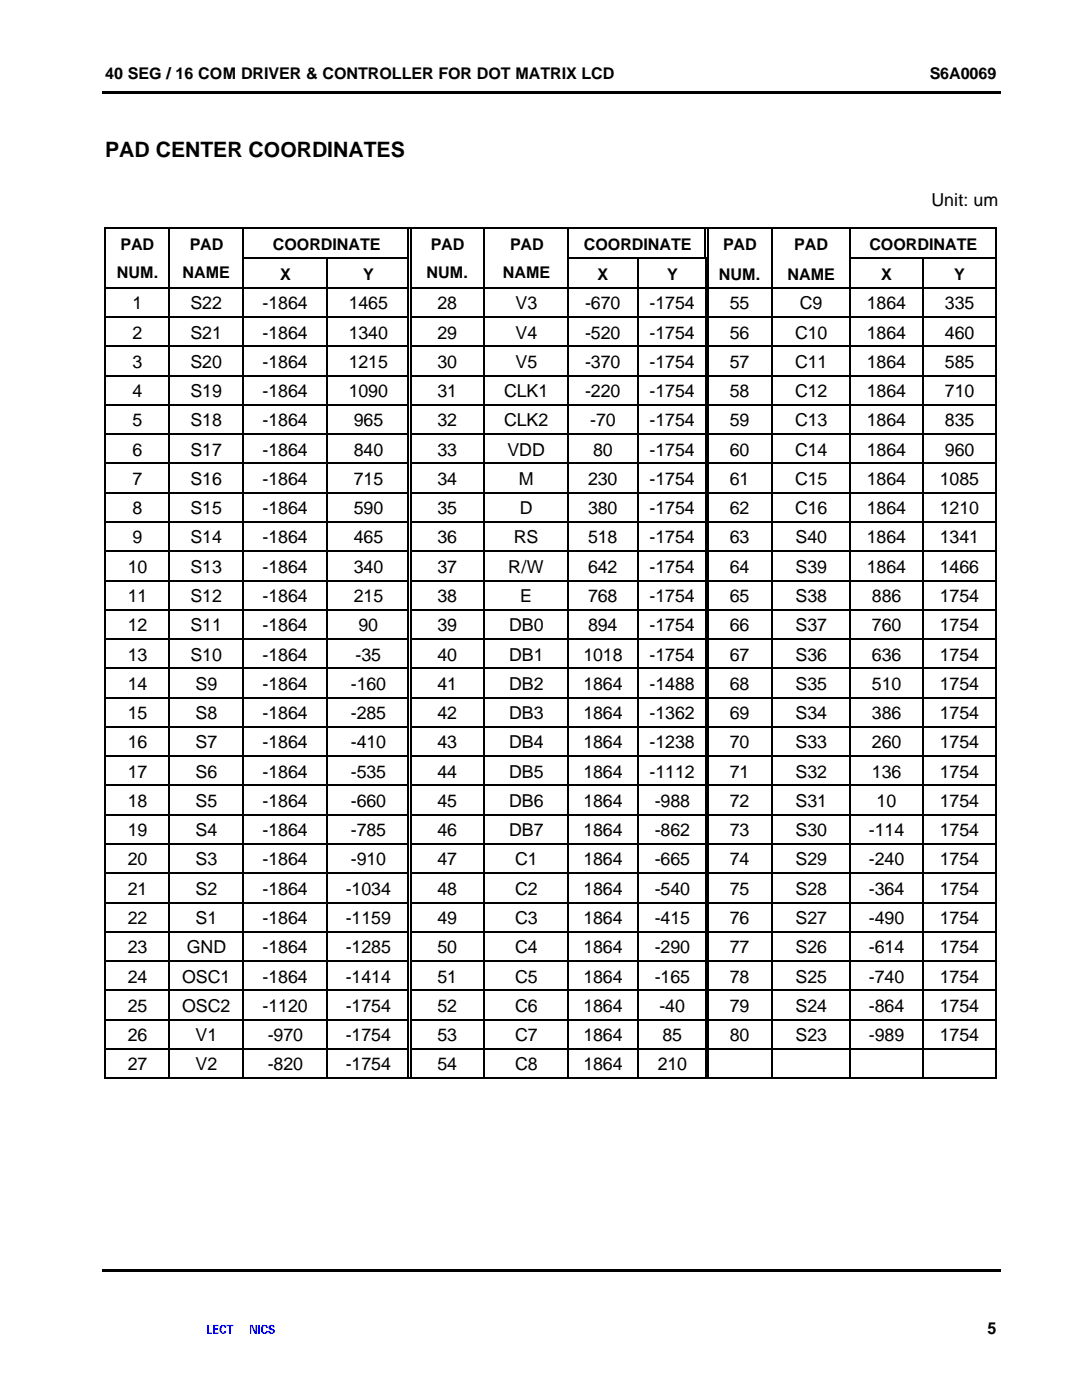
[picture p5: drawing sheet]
<svg xmlns="http://www.w3.org/2000/svg" width="216mm" height="279mm" viewBox="0 0 216 279" stroke-linecap="round" stroke-linejoin="round" font-family="sans-serif">
<path d="M20.5 18.3h179.2v.5h-179.2z" fill="#000"/>
<g fill="#00f">
<path d="M41.3 264.4h.4v1.5h.6v.3h-1z" fill-rule="evenodd"/>
<path d="M42.5 264.4h1.1v.3h-.8v.4h.7v.3h-.7v.5h.8v.3h-1.1z" fill-rule="evenodd"/>
<path d="M43.9 264.8l.3-.4 .8 .1 .1 .2v.3h-.3l-.2-.3h-.2l-.2 .3v.6l.2 .3h.2l.2-.3h.3a.64 .64 0 0 1-.6 .6 .64 .64 0 0 1-.6-.5z" fill-rule="evenodd"/>
<path d="M45.2 264.4h1.4v.3h-.5v1.5h-.4v-1.5h-.5z" fill-rule="evenodd"/>
<path d="M49.9 264.4h.5l.6 1.4v-1.4h.3v1.8h-.5l-.6-1.5-.1 1.5h-.2z" fill-rule="evenodd"/>
<path d="M52.4 264.4h.6l.3 .2 .1 .4h-.3l-.1-.3h-.3l-.3 .6 .3 .6h.2l.2-.3h.3l-.1 .4a.87 .87 0 0 1-1.1-.1 .87 .87 0 0 1 0-1.2z" fill-rule="evenodd"/>
<path d="M53.6 264.7l.4-.3 .6 .1 .2 .4h-.3l-.1-.2h-.4v.3l.3 .1a.6 .6 0 0 1 .5 .4 .6 .6 0 0 1-.2 .6l-.7 .1-.3-.2-.1-.4h.4l.1 .3h.4l.1-.1-.1-.3-.8-.3z" fill-rule="evenodd"/>
</g>
<path d="M51.6 264.4h.3v1.8h-.3z" fill="#00f"/>
<g fill="#000">
<path d="M20.8 45.5h.3v.2h-.3zM20.8 51.4h.3v.2h-.3zM20.8 57.3h.3v.3h-.3zM33.6 45.5h.3v.2h-.3zM33.6 51.4h.3v.2h-.3zM33.6 57.3h.3v.3h-.3zM48.4 45.5h.3v.2h-.3zM48.4 51.4h.3v.2h-.3zM48.4 57.3h.3v.3h-.3zM65 51.4h.3v.2h-.3zM65 57.3h.3v.3h-.3zM81.4 45.5h.2v.2h-.2z"/>
<path d="M81.4 51.4h.2v.2h-.2zM81.4 57.3h.2v.3h-.2zM81.9 51.4h.2v.2h-.2zM81.9 57.3h.2v.3h-.2zM96.5 45.5h.3v.2h-.3zM96.5 51.4h.3v.2h-.3zM96.5 57.3h.3v.3h-.3zM113.3 45.5h.2v.2h-.2zM113.3 51.4h.2v.2h-.2zM113.3 57.3h.2v.3h-.2zM127.1 51.4h.2v.2h-.2zM127.1 57.3h.2v.3h-.2z"/>
<path d="M140.6 45.5h.3v.2h-.3zM140.6 51.4h.3v.2h-.3zM140.7 57.3h.3v.3h-.3zM140.9 51.4h.5v.2h-.5zM141.2 57.3h.3v.3h-.3zM153.9 45.5h.3v.2h-.3zM154 51.4h.3v.2h-.3zM154 57.3h.3v.3h-.3zM169.4 45.5h.3v.2h-.3zM169.4 51.4h.3v.2h-.3zM169.5 57.3h.3v.3h-.3zM169.7 51.4h.2v.2h-.2z"/>
<path d="M184.1 51.4h.2v.2h-.2zM184.1 57.3h.2v.3h-.2zM198.6 45.5h.3v.2h-.3zM198.6 51.4h.3v.2h-.3zM198.6 57.3h.3v.3h-.3zM20.8 63.2h.3v.2h-.3zM20.8 69h.3v.3h-.3zM20.8 74.8h.3v.3h-.3zM33.6 63.2h.3v.2h-.3zM33.6 69h.3v.3h-.3zM33.6 74.8h.3v.3h-.3zM48.4 63.2h.3v.2h-.3z"/>
<path d="M48.4 69h.3v.3h-.3zM48.4 74.8h.3v.3h-.3zM65 63.2h.3v.2h-.3zM65 69h.3v.3h-.3zM65 74.8h.3v.3h-.3zM81.4 63.2h.2v.2h-.2zM81.4 69h.2v.3h-.2zM81.4 74.8h.2v.3h-.2zM81.9 63.2h.2v.2h-.2zM81.9 69h.2v.3h-.2zM81.9 74.8h.2v.3h-.2zM96.5 63.2h.3v.2h-.3z"/>
<path d="M96.5 69h.3v.3h-.3zM96.5 74.8h.3v.3h-.3zM113.3 63.2h.2v.2h-.2zM113.3 69h.2v.3h-.2zM113.3 74.8h.2v.3h-.2zM127.1 63.2h.2v.2h-.2zM127.1 69h.2v.3h-.2zM127.1 74.8h.2v.3h-.2zM140.7 63.2h.3v.2h-.3zM140.7 69h.3v.3h-.3zM140.7 74.8h.3v.3h-.3zM141.2 63.2h.3v.2h-.3z"/>
<path d="M141.2 69h.3v.3h-.3zM141.2 74.8h.3v.3h-.3zM154 63.2h.3v.2h-.3zM154 69h.3v.3h-.3zM154 74.8h.3v.3h-.3zM169.5 63.2h.3v.2h-.3zM169.5 69h.3v.3h-.3zM169.5 74.8h.3v.3h-.3zM184.1 63.2h.2v.2h-.2zM184.1 69h.2v.3h-.2zM184.1 74.8h.2v.3h-.2zM198.6 63.2h.3v.2h-.3z"/>
<path d="M198.6 69h.3v.3h-.3zM198.6 74.8h.3v.3h-.3zM20.8 80.7h.3v.2h-.3zM20.8 86.5h.3v.3h-.3zM20.8 92.4h.3v.2h-.3zM20.8 98.2h.3v.3h-.3zM33.6 80.7h.3v.2h-.3zM33.6 86.5h.3v.3h-.3zM33.6 92.4h.3v.2h-.3zM33.6 98.2h.3v.3h-.3zM48.4 80.7h.3v.2h-.3zM48.4 86.5h.3v.3h-.3z"/>
<path d="M48.4 92.4h.3v.2h-.3zM48.4 98.2h.3v.3h-.3zM65 80.7h.3v.2h-.3zM65 86.5h.3v.3h-.3zM65 92.4h.3v.2h-.3zM65 98.2h.3v.3h-.3zM81.4 80.7h.2v.2h-.2zM81.4 86.5h.2v.3h-.2zM81.4 92.4h.2v.2h-.2zM81.4 98.2h.2v.3h-.2zM81.9 80.7h.2v.2h-.2zM81.9 86.5h.2v.3h-.2z"/>
<path d="M81.9 92.4h.2v.2h-.2zM81.9 98.2h.2v.3h-.2zM96.5 80.7h.3v.2h-.3zM96.5 86.5h.3v.3h-.3zM96.5 92.4h.3v.2h-.3zM96.5 98.2h.3v.3h-.3zM113.3 80.7h.2v.2h-.2zM113.3 86.5h.2v.3h-.2zM113.3 92.4h.2v.2h-.2zM113.3 98.2h.2v.3h-.2zM127.1 80.7h.2v.2h-.2zM127.1 86.5h.2v.3h-.2z"/>
<path d="M127.1 92.4h.2v.2h-.2zM127.1 98.2h.2v.3h-.2zM140.7 80.7h.3v.2h-.3zM140.7 86.5h.3v.3h-.3zM140.7 92.4h.3v.2h-.3zM140.7 98.2h.3v.3h-.3zM141.2 80.7h.3v.2h-.3zM141.2 86.5h.3v.3h-.3zM141.2 92.4h.3v.2h-.3zM141.2 98.2h.3v.3h-.3zM154 80.7h.3v.2h-.3zM154 86.5h.3v.3h-.3z"/>
<path d="M154 92.4h.3v.2h-.3zM154 98.2h.3v.3h-.3zM169.5 80.7h.3v.2h-.3zM169.5 86.5h.3v.3h-.3zM169.5 92.4h.3v.2h-.3zM169.5 98.2h.3v.3h-.3zM184.1 80.7h.2v.2h-.2zM184.1 86.5h.2v.3h-.2zM184.1 92.4h.2v.2h-.2zM184.1 98.2h.2v.3h-.2zM198.6 80.7h.3v.2h-.3zM198.6 86.5h.3v.3h-.3z"/>
<path d="M198.6 92.4h.3v.2h-.3zM198.6 98.2h.3v.3h-.3zM20.8 104.1h.3v.2h-.3zM20.8 109.9h.3v.3h-.3zM20.8 115.7h.3v.3h-.3zM33.6 104.1h.3v.2h-.3zM33.6 109.9h.3v.3h-.3zM33.6 115.7h.3v.3h-.3zM48.4 104.1h.3v.2h-.3zM48.4 109.9h.3v.3h-.3zM48.4 115.7h.3v.3h-.3zM65 104.1h.3v.2h-.3z"/>
<path d="M65 109.9h.3v.3h-.3zM65 115.7h.3v.3h-.3zM81.4 104.1h.2v.2h-.2zM81.4 109.9h.2v.3h-.2zM81.4 115.7h.2v.3h-.2zM81.9 104.1h.2v.2h-.2zM81.9 109.9h.2v.3h-.2zM81.9 115.7h.2v.3h-.2zM96.5 104.1h.3v.2h-.3zM96.5 109.9h.3v.3h-.3zM96.5 115.7h.3v.3h-.3zM113.3 104.1h.2v.2h-.2z"/>
<path d="M113.3 109.9h.2v.3h-.2zM113.3 115.7h.2v.3h-.2zM127.1 104.1h.2v.2h-.2zM127.1 109.9h.2v.3h-.2zM127.1 115.7h.2v.3h-.2zM140.7 104.1h.3v.2h-.3zM140.7 109.9h.3v.3h-.3zM140.7 115.7h.3v.3h-.3zM141.2 104.1h.3v.2h-.3zM141.2 109.9h.3v.3h-.3zM141.2 115.7h.3v.3h-.3zM154 104.1h.3v.2h-.3z"/>
<path d="M154 109.9h.3v.3h-.3zM154 115.7h.3v.3h-.3zM169.5 104.1h.3v.2h-.3zM169.5 109.9h.3v.3h-.3zM169.5 115.7h.3v.3h-.3zM184.1 104.1h.2v.2h-.2zM184.1 109.9h.2v.3h-.2zM184.1 115.7h.2v.3h-.2zM198.6 104.1h.3v.2h-.3zM198.6 109.9h.3v.3h-.3zM198.6 115.7h.3v.3h-.3zM20.8 121.6h.3v.2h-.3z"/>
<path d="M20.8 127.4h.3v.3h-.3zM20.8 133.3h.3v.2h-.3zM20.8 139.1h.3v.3h-.3zM33.6 121.6h.3v.2h-.3zM33.6 127.4h.3v.3h-.3zM33.6 133.3h.3v.2h-.3zM33.6 139.1h.3v.3h-.3zM48.4 121.6h.3v.2h-.3zM48.4 127.4h.3v.3h-.3zM48.4 133.3h.3v.2h-.3zM48.4 139.1h.3v.3h-.3zM65 121.6h.3v.2h-.3z"/>
<path d="M65 127.4h.3v.3h-.3zM65 133.3h.3v.2h-.3zM65 139.1h.3v.3h-.3zM81.4 121.6h.2v.2h-.2zM81.4 127.4h.2v.3h-.2zM81.4 133.3h.2v.2h-.2zM81.4 139.1h.2v.3h-.2zM81.9 121.6h.2v.2h-.2zM81.9 127.4h.2v.3h-.2zM81.9 133.3h.2v.2h-.2zM81.9 139.1h.2v.3h-.2zM96.5 121.6h.3v.2h-.3z"/>
<path d="M96.5 127.4h.3v.3h-.3zM96.5 133.3h.3v.2h-.3zM96.5 139.1h.3v.3h-.3zM113.3 121.6h.2v.2h-.2zM113.3 127.4h.2v.3h-.2zM113.3 133.3h.2v.2h-.2zM113.3 139.1h.2v.3h-.2zM127.1 121.6h.2v.2h-.2zM127.1 127.4h.2v.3h-.2zM127.1 133.3h.2v.2h-.2zM127.1 139.1h.2v.3h-.2zM140.7 121.6h.3v.2h-.3z"/>
<path d="M140.7 127.4h.3v.3h-.3zM140.7 133.3h.3v.2h-.3zM140.7 139.1h.3v.3h-.3zM141.2 121.6h.3v.2h-.3zM141.2 127.4h.3v.3h-.3zM141.2 133.3h.3v.2h-.3zM141.2 139.1h.3v.3h-.3zM154 121.6h.3v.2h-.3zM154 127.4h.3v.3h-.3zM154 133.3h.3v.2h-.3zM154 139.1h.3v.3h-.3zM169.5 121.6h.3v.2h-.3z"/>
<path d="M169.5 127.4h.3v.3h-.3zM169.5 133.3h.3v.2h-.3zM169.5 139.1h.3v.3h-.3zM184.1 121.6h.2v.2h-.2zM184.1 127.4h.2v.3h-.2zM184.1 133.3h.2v.2h-.2zM184.1 139.1h.2v.3h-.2zM198.6 121.6h.3v.2h-.3zM198.6 127.4h.3v.3h-.3zM198.6 133.3h.3v.2h-.3zM198.6 139.1h.3v.3h-.3zM20.8 144.9h.3v.3h-.3z"/>
<path d="M20.8 150.8h.3v.2h-.3zM20.8 156.6h.3v.3h-.3zM33.6 144.9h.3v.3h-.3zM33.6 150.8h.3v.2h-.3zM33.6 156.6h.3v.3h-.3zM48.4 144.9h.3v.3h-.3zM48.4 150.8h.3v.2h-.3zM48.4 156.6h.3v.3h-.3zM65 144.9h.3v.3h-.3zM65 150.8h.3v.2h-.3zM65 156.6h.3v.3h-.3zM81.4 144.9h.2v.3h-.2z"/>
<path d="M81.4 150.8h.2v.2h-.2zM81.4 156.6h.2v.3h-.2zM81.9 144.9h.2v.3h-.2zM81.9 150.8h.2v.2h-.2zM81.9 156.6h.2v.3h-.2zM96.5 144.9h.3v.3h-.3zM96.5 150.8h.3v.2h-.3zM96.5 156.6h.3v.3h-.3zM113.3 144.9h.2v.3h-.2zM113.3 150.8h.2v.2h-.2zM113.3 156.6h.2v.3h-.2zM127.1 144.9h.2v.3h-.2z"/>
<path d="M127.1 150.8h.2v.2h-.2zM127.1 156.6h.2v.3h-.2zM140.7 144.9h.3v.3h-.3zM140.7 150.8h.3v.2h-.3zM140.7 156.6h.3v.3h-.3zM141.2 144.9h.3v.3h-.3zM141.2 150.8h.3v.2h-.3zM141.2 156.6h.3v.3h-.3zM154 144.9h.3v.3h-.3zM154 150.8h.3v.2h-.3zM154 156.6h.3v.3h-.3zM169.5 144.9h.3v.3h-.3z"/>
<path d="M169.5 150.8h.3v.2h-.3zM169.5 156.6h.3v.3h-.3zM184.1 144.9h.2v.3h-.2zM184.1 150.8h.2v.2h-.2zM184.1 156.6h.2v.3h-.2zM198.6 144.9h.3v.3h-.3zM198.6 150.8h.3v.2h-.3zM198.6 156.6h.3v.3h-.3zM20.8 162.5h.3v.2h-.3zM20.8 168.3h.3v.3h-.3zM20.8 174.2h.3v.2h-.3zM33.6 162.5h.3v.2h-.3z"/>
<path d="M33.6 168.3h.3v.3h-.3zM33.6 174.2h.3v.2h-.3zM48.4 162.5h.3v.2h-.3zM48.4 168.3h.3v.3h-.3zM48.4 174.2h.3v.2h-.3zM65 162.5h.3v.2h-.3zM65 168.3h.3v.3h-.3zM65 174.2h.3v.2h-.3zM81.4 162.5h.2v.2h-.2zM81.4 168.3h.2v.3h-.2zM81.4 174.2h.2v.2h-.2zM81.9 162.5h.2v.2h-.2z"/>
<path d="M81.9 168.3h.2v.3h-.2zM81.9 174.2h.2v.2h-.2zM96.5 162.5h.3v.2h-.3zM96.5 168.3h.3v.3h-.3zM96.5 174.2h.3v.2h-.3zM113.3 162.5h.2v.2h-.2zM113.3 168.3h.2v.3h-.2zM113.3 174.2h.2v.2h-.2zM127.1 162.5h.2v.2h-.2zM127.1 168.3h.2v.3h-.2zM127.1 174.2h.2v.2h-.2zM140.7 162.5h.3v.2h-.3z"/>
<path d="M140.7 168.3h.3v.3h-.3zM140.7 174.2h.3v.2h-.3zM141.2 162.5h.3v.2h-.3zM141.2 168.3h.3v.3h-.3zM141.2 174.2h.3v.2h-.3zM154 162.5h.3v.2h-.3zM154 168.3h.3v.3h-.3zM154 174.2h.3v.2h-.3zM169.5 162.5h.3v.2h-.3zM169.5 168.3h.3v.3h-.3zM169.5 174.2h.3v.2h-.3zM184.1 162.5h.2v.2h-.2z"/>
<path d="M184.1 168.3h.2v.3h-.2zM184.1 174.2h.2v.2h-.2zM198.6 162.5h.3v.2h-.3zM198.6 168.3h.3v.3h-.3zM198.6 174.2h.3v.2h-.3zM20.8 180h.3v.3h-.3zM20.8 185.8h.3v.3h-.3zM20.8 191.7h.3v.2h-.3zM20.8 197.5h.3v.3h-.3zM33.6 180h.3v.3h-.3zM33.6 185.8h.3v.3h-.3zM33.6 191.7h.3v.2h-.3z"/>
<path d="M33.6 197.5h.3v.3h-.3zM48.4 180h.3v.3h-.3zM48.4 185.8h.3v.3h-.3zM48.4 191.7h.3v.2h-.3zM48.4 197.5h.3v.3h-.3zM65 180h.3v.3h-.3zM65 185.8h.3v.3h-.3zM65 191.7h.3v.2h-.3zM65 197.5h.3v.3h-.3zM81.4 180h.2v.3h-.2zM81.4 185.8h.2v.3h-.2zM81.4 191.7h.2v.2h-.2z"/>
<path d="M81.4 197.5h.2v.3h-.2zM81.9 180h.2v.3h-.2zM81.9 185.8h.2v.3h-.2zM81.9 191.7h.2v.2h-.2zM81.9 197.5h.2v.3h-.2zM96.5 180h.3v.3h-.3zM96.5 185.8h.3v.3h-.3zM96.5 191.7h.3v.2h-.3zM96.5 197.5h.3v.3h-.3zM113.3 180h.2v.3h-.2zM113.3 185.8h.2v.3h-.2zM113.3 191.7h.2v.2h-.2z"/>
<path d="M113.3 197.5h.2v.3h-.2zM127.1 180h.2v.3h-.2zM127.1 185.8h.2v.3h-.2zM127.1 191.7h.2v.2h-.2zM127.1 197.5h.2v.3h-.2zM140.7 180h.3v.3h-.3zM140.7 185.8h.3v.3h-.3zM140.7 191.7h.3v.2h-.3zM140.7 197.5h.3v.3h-.3zM141.2 180h.3v.3h-.3zM141.2 185.8h.3v.3h-.3zM141.2 191.7h.3v.2h-.3z"/>
<path d="M141.2 197.5h.3v.3h-.3zM154 180h.3v.3h-.3zM154 185.8h.3v.3h-.3zM154 191.7h.3v.2h-.3zM154 197.5h.3v.3h-.3zM169.5 180h.3v.3h-.3zM169.5 185.8h.3v.3h-.3zM169.5 191.7h.3v.2h-.3zM169.5 197.5h.3v.3h-.3zM184.1 180h.2v.3h-.2zM184.1 185.8h.2v.3h-.2zM184.1 191.7h.2v.2h-.2z"/>
<path d="M184.1 197.5h.2v.3h-.2zM198.6 180h.3v.3h-.3zM198.6 185.8h.3v.3h-.3zM198.6 191.7h.3v.2h-.3zM198.6 197.5h.3v.3h-.3zM20.8 203.4h.3v.2h-.3zM20.8 209.2h.3v.3h-.3zM20.8 215.1h.3v.2h-.3zM33.6 203.4h.3v.2h-.3zM33.6 209.2h.3v.3h-.3zM33.6 215.1h.3v.2h-.3zM48.4 203.4h.3v.2h-.3z"/>
<path d="M48.4 209.2h.3v.3h-.3zM48.4 215.1h.3v.2h-.3zM65 203.4h.3v.2h-.3zM65 209.2h.3v.3h-.3zM65 215.1h.3v.2h-.3zM81.4 203.4h.2v.2h-.2zM81.4 209.2h.2v.3h-.2zM81.4 215.1h.2v.2h-.2zM81.9 203.4h.2v.2h-.2zM81.9 209.2h.2v.3h-.2zM96.5 203.4h.3v.2h-.3zM96.5 209.2h.3v.3h-.3z"/>
<path d="M96.5 215.1h.3v.2h-.3zM113.3 203.4h.2v.2h-.2zM113.3 209.2h.2v.3h-.2zM113.3 215.1h.2v.2h-.2zM127.1 203.4h.2v.2h-.2zM127.1 209.2h.2v.3h-.2zM127.1 215.1h.2v.2h-.2zM140.7 203.4h.3v.2h-.3zM140.7 209.2h.3v.3h-.3zM140.7 215.1h.3v.2h-.3zM141.2 203.4h.3v.2h-.3zM141.2 209.2h.3v.3h-.3z"/>
<path d="M154 203.4h.3v.2h-.3zM154 209.2h.3v.3h-.3zM154 215.1h.3v.2h-.3zM169.5 203.4h.3v.2h-.3zM169.5 209.2h.3v.3h-.3zM169.5 215.1h.3v.2h-.3zM184.1 203.4h.2v.2h-.2zM184.1 209.2h.2v.3h-.2zM184.1 215.1h.2v.2h-.2zM198.6 203.4h.3v.2h-.3zM198.6 209.2h.3v.3h-.3zM198.6 215.1h.3v.2h-.3z"/>
<path d="M20.5 253.3h179.2v.5h-179.2z"/>
</g>
<g fill="none" stroke="#000" stroke-width=".25">
<path d="M21 45.7v5.7M21 51.6v5.7M21 57.6v5.6M21.1 45.6h12.5M21.1 57.4h12.5M33.7 45.7v5.7M33.7 51.6v5.7M33.7 57.6v5.6M33.9 45.6h14.5M33.9 57.4h14.5M48.6 45.7v5.7M48.6 51.6v5.7"/>
<path d="M48.6 57.6v5.6M48.7 45.6h32.7M48.7 51.5h16.3M48.7 57.4h16.3M65.2 51.6v5.7M65.2 57.6v5.6M65.3 51.5h16.1M65.3 57.4h16.1M81.5 45.7v5.7M81.5 51.6v5.7M81.5 57.6v5.6M81.6 45.6h14.9"/>
<path d="M82 45.7v5.7M82 51.6v5.7M82 57.6v5.6M82.1 57.4h14.4M96.6 45.7v5.7M96.6 51.6v5.7M96.6 57.6v5.6M96.8 45.6h16.5M96.8 57.4h16.5M113.4 45.7v5.7M113.4 51.6v5.7M113.4 57.6v5.6"/>
<path d="M113.5 45.6h27.1M113.5 51.5h13.6M113.5 57.4h13.6M127.2 51.6v5.7M127.2 57.6v5.6M127.3 51.5h13.3M127.3 57.4h13.4M140.8 45.7v5.7M140.8 51.6v5.7M140.8 57.6v5.6M140.9 45.6h13M141.3 45.7v5.7"/>
<path d="M141.4 51.6v5.7M141.4 57.6v5.6M141.5 57.4h12.5M154.1 45.7v5.7M154.1 51.6v5.7M154.1 57.6v5.6M154.2 45.6h15.2M154.3 57.4h15.2M169.5 45.7v5.7M169.6 51.6v5.7M169.6 57.6v5.6M169.7 45.6h28.9"/>
<path d="M169.8 57.4h14.3M169.9 51.5h14.2M184.2 51.6v5.7M184.2 57.6v5.6M184.3 51.5h14.3M184.3 57.4h14.3M198.8 45.7v5.7M198.8 51.6v5.7M198.8 57.6v5.6M21 63.4v5.6M21 69.3v5.5M21 75.1v5.6"/>
<path d="M21.1 63.3h12.5M21.1 69.1h12.5M21.1 75h12.5M33.7 63.4v5.6M33.7 69.3v5.5M33.7 75.1v5.6M33.9 63.3h14.5M33.9 69.1h14.5M33.9 75h14.5M48.6 63.4v5.6M48.6 69.3v5.5M48.6 75.1v5.6"/>
<path d="M48.7 63.3h16.3M48.7 69.1h16.3M48.7 75h16.3M65.2 63.4v5.6M65.2 69.3v5.5M65.2 75.1v5.6M65.3 63.3h16.1M65.3 69.1h16.1M65.3 75h16.1M81.5 63.4v5.6M81.5 69.3v5.5M81.5 75.1v5.6"/>
<path d="M82 63.4v5.6M82 69.3v5.5M82 75.1v5.6M82.1 63.3h14.4M82.1 69.1h14.4M82.1 75h14.4M96.6 63.4v5.6M96.6 69.3v5.5M96.6 75.1v5.6M96.8 63.3h16.5M96.8 69.1h16.5M96.8 75h16.5"/>
<path d="M113.4 63.4v5.6M113.4 69.3v5.5M113.4 75.1v5.6M113.5 63.3h13.6M113.5 69.1h13.6M113.5 75h13.6M127.2 63.4v5.6M127.2 69.3v5.5M127.2 75.1v5.6M127.3 63.3h13.4M127.3 69.1h13.4M127.3 75h13.4"/>
<path d="M140.8 63.4v5.6M140.8 69.3v5.5M140.8 75.1v5.6M141.4 63.4v5.6M141.4 69.3v5.5M141.4 75.1v5.6M141.5 63.3h12.5M141.5 69.1h12.5M141.5 75h12.5M154.1 63.4v5.6M154.1 69.3v5.5M154.1 75.1v5.6"/>
<path d="M154.3 63.3h15.2M154.3 69.1h15.2M154.3 75h15.2M169.6 63.4v5.6M169.6 69.3v5.5M169.6 75.1v5.6M169.8 63.3h14.3M169.8 69.1h14.3M169.8 75h14.3M184.2 63.4v5.6M184.2 69.3v5.5M184.2 75.1v5.6"/>
<path d="M184.3 63.3h14.3M184.3 69.1h14.3M184.3 75h14.3M198.8 63.4v5.6M198.8 69.3v5.5M198.8 75.1v5.6M21 80.9v5.6M21 86.8v5.6M21 92.6v5.6M21 98.5v5.6M21.1 80.8h12.5M21.1 86.7h12.5"/>
<path d="M21.1 92.5h12.5M21.1 98.3h12.5M33.7 80.9v5.6M33.7 86.8v5.6M33.7 92.6v5.6M33.7 98.5v5.6M33.9 80.8h14.5M33.9 86.7h14.5M33.9 92.5h14.5M33.9 98.3h14.5M48.6 80.9v5.6M48.6 86.8v5.6"/>
<path d="M48.6 92.6v5.6M48.6 98.5v5.6M48.7 80.8h16.3M48.7 86.7h16.3M48.7 92.5h16.3M48.7 98.3h16.3M65.2 80.9v5.6M65.2 86.8v5.6M65.2 92.6v5.6M65.2 98.5v5.6M65.3 80.8h16.1M65.3 86.7h16.1"/>
<path d="M65.3 92.5h16.1M65.3 98.3h16.1M81.5 80.9v5.6M81.5 86.8v5.6M81.5 92.6v5.6M81.5 98.5v5.6M82 80.9v5.6M82 86.8v5.6M82 92.6v5.6M82 98.5v5.6M82.1 80.8h14.4M82.1 86.7h14.4"/>
<path d="M82.1 92.5h14.4M82.1 98.3h14.4M96.6 80.9v5.6M96.6 86.8v5.6M96.6 92.6v5.6M96.6 98.5v5.6M96.8 80.8h16.5M96.8 86.7h16.5M96.8 92.5h16.5M96.8 98.3h16.5M113.4 80.9v5.6M113.4 86.8v5.6"/>
<path d="M113.4 92.6v5.6M113.4 98.5v5.6M113.5 80.8h13.6M113.5 86.7h13.6M113.5 92.5h13.6M113.5 98.3h13.6M127.2 80.9v5.6M127.2 86.8v5.6M127.2 92.6v5.6M127.2 98.5v5.6M127.3 80.8h13.4M127.3 86.7h13.4"/>
<path d="M127.3 92.5h13.4M127.3 98.3h13.4M140.8 80.9v5.6M140.8 86.8v5.6M140.8 92.6v5.6M140.8 98.5v5.6M141.4 80.9v5.6M141.4 86.8v5.6M141.4 92.6v5.6M141.4 98.5v5.6M141.5 80.8h12.5M141.5 86.7h12.5"/>
<path d="M141.5 92.5h12.5M141.5 98.3h12.5M154.1 80.9v5.6M154.1 86.8v5.6M154.1 92.6v5.6M154.1 98.5v5.6M154.3 80.8h15.2M154.3 86.7h15.2M154.3 92.5h15.2M154.3 98.3h15.2M169.6 80.9v5.6M169.6 86.8v5.6"/>
<path d="M169.6 92.6v5.6M169.6 98.5v5.6M169.8 80.8h14.3M169.8 86.7h14.3M169.8 92.5h14.3M169.8 98.3h14.3M184.2 80.9v5.6M184.2 86.8v5.6M184.2 92.6v5.6M184.2 98.5v5.6M184.3 80.8h14.3M184.3 86.7h14.3"/>
<path d="M184.3 92.5h14.3M184.3 98.3h14.3M198.8 80.9v5.6M198.8 86.8v5.6M198.8 92.6v5.6M198.8 98.5v5.6M21 104.3v5.6M21 110.2v5.5M21 116v5.6M21.1 104.2h12.5M21.1 110h12.5M21.1 115.9h12.5"/>
<path d="M33.7 104.3v5.6M33.7 110.2v5.5M33.7 116v5.6M33.9 104.2h14.5M33.9 110h14.5M33.9 115.9h14.5M48.6 104.3v5.6M48.6 110.2v5.5M48.6 116v5.6M48.7 104.2h16.3M48.7 110h16.3M48.7 115.9h16.3"/>
<path d="M65.2 104.3v5.6M65.2 110.2v5.5M65.2 116v5.6M65.3 104.2h16.1M65.3 110h16.1M65.3 115.9h16.1M81.5 104.3v5.6M81.5 110.2v5.5M81.5 116v5.6M82 104.3v5.6M82 110.2v5.5M82 116v5.6"/>
<path d="M82.1 104.2h14.4M82.1 110h14.4M82.1 115.9h14.4M96.6 104.3v5.6M96.6 110.2v5.5M96.6 116v5.6M96.8 104.2h16.5M96.8 110h16.5M96.8 115.9h16.5M113.4 104.3v5.6M113.4 110.2v5.5M113.4 116v5.6"/>
<path d="M113.5 104.2h13.6M113.5 110h13.6M113.5 115.9h13.6M127.2 104.3v5.6M127.2 110.2v5.5M127.2 116v5.6M127.3 104.2h13.4M127.3 110h13.4M127.3 115.9h13.4M140.8 104.3v5.6M140.8 110.2v5.5M140.8 116v5.6"/>
<path d="M141.4 104.3v5.6M141.4 110.2v5.5M141.4 116v5.6M141.5 104.2h12.5M141.5 110h12.5M141.5 115.9h12.5M154.1 104.3v5.6M154.1 110.2v5.5M154.1 116v5.6M154.3 104.2h15.2M154.3 110h15.2M154.3 115.9h15.2"/>
<path d="M169.6 104.3v5.6M169.6 110.2v5.5M169.6 116v5.6M169.8 104.2h14.3M169.8 110h14.3M169.8 115.9h14.3M184.2 104.3v5.6M184.2 110.2v5.5M184.2 116v5.6M184.3 104.2h14.3M184.3 110h14.3M184.3 115.9h14.3"/>
<path d="M198.8 104.3v5.6M198.8 110.2v5.5M198.8 116v5.6M21 121.8v5.6M21 127.7v5.6M21 133.5v5.6M21 139.4v5.5M21.1 121.7h12.5M21.1 127.6h12.5M21.1 133.4h12.5M21.1 139.2h12.5M33.7 121.8v5.6"/>
<path d="M33.7 127.7v5.6M33.7 133.5v5.6M33.7 139.4v5.5M33.9 121.7h14.5M33.9 127.6h14.5M33.9 133.4h14.5M33.9 139.2h14.5M48.6 121.8v5.6M48.6 127.7v5.6M48.6 133.5v5.6M48.6 139.4v5.5M48.7 121.7h16.3"/>
<path d="M48.7 127.6h16.3M48.7 133.4h16.3M48.7 139.2h16.3M65.2 121.8v5.6M65.2 127.7v5.6M65.2 133.5v5.6M65.2 139.4v5.5M65.3 121.7h16.1M65.3 127.6h16.1M65.3 133.4h16.1M65.3 139.2h16.1M81.5 121.8v5.6"/>
<path d="M81.5 127.7v5.6M81.5 133.5v5.6M81.5 139.4v5.5M82 121.8v5.6M82 127.7v5.6M82 133.5v5.6M82 139.4v5.5M82.1 121.7h14.4M82.1 127.6h14.4M82.1 133.4h14.4M82.1 139.2h14.4M96.6 121.8v5.6"/>
<path d="M96.6 127.7v5.6M96.6 133.5v5.6M96.6 139.4v5.5M96.8 121.7h16.5M96.8 127.6h16.5M96.8 133.4h16.5M96.8 139.2h16.5M113.4 121.8v5.6M113.4 127.7v5.6M113.4 133.5v5.6M113.4 139.4v5.5M113.5 121.7h13.6"/>
<path d="M113.5 127.6h13.6M113.5 133.4h13.6M113.5 139.2h13.6M127.2 121.8v5.6M127.2 127.7v5.6M127.2 133.5v5.6M127.2 139.4v5.5M127.3 121.7h13.4M127.3 127.6h13.4M127.3 133.4h13.4M127.3 139.2h13.4M140.8 121.8v5.6"/>
<path d="M140.8 127.7v5.6M140.8 133.5v5.6M140.8 139.4v5.5M141.4 121.8v5.6M141.4 127.7v5.6M141.4 133.5v5.6M141.4 139.4v5.5M141.5 121.7h12.5M141.5 127.6h12.5M141.5 133.4h12.5M141.5 139.2h12.5M154.1 121.8v5.6"/>
<path d="M154.1 127.7v5.6M154.1 133.5v5.6M154.1 139.4v5.5M154.3 121.7h15.2M154.3 127.6h15.2M154.3 133.4h15.2M154.3 139.2h15.2M169.6 121.8v5.6M169.6 127.7v5.6M169.6 133.5v5.6M169.6 139.4v5.5M169.8 121.7h14.3"/>
<path d="M169.8 127.6h14.3M169.8 133.4h14.3M169.8 139.2h14.3M184.2 121.8v5.6M184.2 127.7v5.6M184.2 133.5v5.6M184.2 139.4v5.5M184.3 121.7h14.3M184.3 127.6h14.3M184.3 133.4h14.3M184.3 139.2h14.3M198.8 121.8v5.6"/>
<path d="M198.8 127.7v5.6M198.8 133.5v5.6M198.8 139.4v5.5M21 145.2v5.6M21 151v5.6M21 156.9v5.6M21.1 145.1h12.5M21.1 150.9h12.5M21.1 156.8h12.5M33.7 145.2v5.6M33.7 151v5.6M33.7 156.9v5.6"/>
<path d="M33.9 145.1h14.5M33.9 150.9h14.5M33.9 156.8h14.5M48.6 145.2v5.6M48.6 151v5.6M48.6 156.9v5.6M48.7 145.1h16.3M48.7 150.9h16.3M48.7 156.8h16.3M65.2 145.2v5.6M65.2 151v5.6M65.2 156.9v5.6"/>
<path d="M65.3 145.1h16.1M65.3 150.9h16.1M65.3 156.8h16.1M81.5 145.2v5.6M81.5 151v5.6M81.5 156.9v5.6M82 145.2v5.6M82 151v5.6M82 156.9v5.6M82.1 145.1h14.4M82.1 150.9h14.4M82.1 156.8h14.4"/>
<path d="M96.6 145.2v5.6M96.6 151v5.6M96.6 156.9v5.6M96.8 145.1h16.5M96.8 150.9h16.5M96.8 156.8h16.5M113.4 145.2v5.6M113.4 151v5.6M113.4 156.9v5.6M113.5 145.1h13.6M113.5 150.9h13.6M113.5 156.8h13.6"/>
<path d="M127.2 145.2v5.6M127.2 151v5.6M127.2 156.9v5.6M127.3 145.1h13.4M127.3 150.9h13.4M127.3 156.8h13.4M140.8 145.2v5.6M140.8 151v5.6M140.8 156.9v5.6M141.4 145.2v5.6M141.4 151v5.6M141.4 156.9v5.6"/>
<path d="M141.5 145.1h12.5M141.5 150.9h12.5M141.5 156.8h12.5M154.1 145.2v5.6M154.1 151v5.6M154.1 156.9v5.6M154.3 145.1h15.2M154.3 150.9h15.2M154.3 156.8h15.2M169.6 145.2v5.6M169.6 151v5.6M169.6 156.9v5.6"/>
<path d="M169.8 145.1h14.3M169.8 150.9h14.3M169.8 156.8h14.3M184.2 145.2v5.6M184.2 151v5.6M184.2 156.9v5.6M184.3 145.1h14.3M184.3 150.9h14.3M184.3 156.8h14.3M198.8 145.2v5.6M198.8 151v5.6M198.8 156.9v5.6"/>
<path d="M21 162.7v5.6M21 168.6v5.6M21 174.4v5.6M21.1 162.6h12.5M21.1 168.4h12.5M21.1 174.3h12.5M33.7 162.7v5.6M33.7 168.6v5.6M33.7 174.4v5.6M33.9 162.6h14.5M33.9 168.4h14.5M33.9 174.3h14.5"/>
<path d="M48.6 162.7v5.6M48.6 168.6v5.6M48.6 174.4v5.6M48.7 162.6h16.3M48.7 168.4h16.3M48.7 174.3h16.3M65.2 162.7v5.6M65.2 168.6v5.6M65.2 174.4v5.6M65.3 162.6h16.1M65.3 168.4h16.1M65.3 174.3h16.1"/>
<path d="M81.5 162.7v5.6M81.5 168.6v5.6M81.5 174.4v5.6M82 162.7v5.6M82 168.6v5.6M82 174.4v5.6M82.1 162.6h14.4M82.1 168.4h14.4M82.1 174.3h14.4M96.6 162.7v5.6M96.6 168.6v5.6M96.6 174.4v5.6"/>
<path d="M96.8 162.6h16.5M96.8 168.4h16.5M96.8 174.3h16.5M113.4 162.7v5.6M113.4 168.6v5.6M113.4 174.4v5.6M113.5 162.6h13.6M113.5 168.4h13.6M113.5 174.3h13.6M127.2 162.7v5.6M127.2 168.6v5.6M127.2 174.4v5.6"/>
<path d="M127.3 162.6h13.4M127.3 168.4h13.4M127.3 174.3h13.4M140.8 162.7v5.6M140.8 168.6v5.6M140.8 174.4v5.6M141.4 162.7v5.6M141.4 168.6v5.6M141.4 174.4v5.6M141.5 162.6h12.5M141.5 168.4h12.5M141.5 174.3h12.5"/>
<path d="M154.1 162.7v5.6M154.1 168.6v5.6M154.1 174.4v5.6M154.3 162.6h15.2M154.3 168.4h15.2M154.3 174.3h15.2M169.6 162.7v5.6M169.6 168.6v5.6M169.6 174.4v5.6M169.8 162.6h14.3M169.8 168.4h14.3M169.8 174.3h14.3"/>
<path d="M184.2 162.7v5.6M184.2 168.6v5.6M184.2 174.4v5.6M184.3 162.6h14.3M184.3 168.4h14.3M184.3 174.3h14.3M198.8 162.7v5.6M198.8 168.6v5.6M198.8 174.4v5.6M21 180.3v5.5M21 186.1v5.6M21 191.9v5.6"/>
<path d="M21 197.8v5.6M21.1 180.1h12.5M21.1 186h12.5M21.1 191.8h12.5M21.1 197.7h12.5M33.7 180.3v5.5M33.7 186.1v5.6M33.7 191.9v5.6M33.7 197.8v5.6M33.9 180.1h14.5M33.9 186h14.5M33.9 191.8h14.5"/>
<path d="M33.9 197.7h14.5M48.6 180.3v5.5M48.6 186.1v5.6M48.6 191.9v5.6M48.6 197.8v5.6M48.7 180.1h16.3M48.7 186h16.3M48.7 191.8h16.3M48.7 197.7h16.3M65.2 180.3v5.5M65.2 186.1v5.6M65.2 191.9v5.6"/>
<path d="M65.2 197.8v5.6M65.3 180.1h16.1M65.3 186h16.1M65.3 191.8h16.1M65.3 197.7h16.1M81.5 180.3v5.5M81.5 186.1v5.6M81.5 191.9v5.6M81.5 197.8v5.6M82 180.3v5.5M82 186.1v5.6M82 191.9v5.6"/>
<path d="M82 197.8v5.6M82.1 180.1h14.4M82.1 186h14.4M82.1 191.8h14.4M82.1 197.7h14.4M96.6 180.3v5.5M96.6 186.1v5.6M96.6 191.9v5.6M96.6 197.8v5.6M96.8 180.1h16.5M96.8 186h16.5M96.8 191.8h16.5"/>
<path d="M96.8 197.7h16.5M113.4 180.3v5.5M113.4 186.1v5.6M113.4 191.9v5.6M113.4 197.8v5.6M113.5 180.1h13.6M113.5 186h13.6M113.5 191.8h13.6M113.5 197.7h13.6M127.2 180.3v5.5M127.2 186.1v5.6M127.2 191.9v5.6"/>
<path d="M127.2 197.8v5.6M127.3 180.1h13.4M127.3 186h13.4M127.3 191.8h13.4M127.3 197.7h13.4M140.8 180.3v5.5M140.8 186.1v5.6M140.8 191.9v5.6M140.8 197.8v5.6M141.4 180.3v5.5M141.4 186.1v5.6M141.4 191.9v5.6"/>
<path d="M141.4 197.8v5.6M141.5 180.1h12.5M141.5 186h12.5M141.5 191.8h12.5M141.5 197.7h12.5M154.1 180.3v5.5M154.1 186.1v5.6M154.1 191.9v5.6M154.1 197.8v5.6M154.3 180.1h15.2M154.3 186h15.2M154.3 191.8h15.2"/>
<path d="M154.3 197.7h15.2M169.6 180.3v5.5M169.6 186.1v5.6M169.6 191.9v5.6M169.6 197.8v5.6M169.8 180.1h14.3M169.8 186h14.3M169.8 191.8h14.3M169.8 197.7h14.3M184.2 180.3v5.5M184.2 186.1v5.6M184.2 191.9v5.6"/>
<path d="M184.2 197.8v5.6M184.3 180.1h14.3M184.3 186h14.3M184.3 191.8h14.3M184.3 197.7h14.3M198.8 180.3v5.5M198.8 186.1v5.6M198.8 191.9v5.6M198.8 197.8v5.6M21 203.6v5.6M21 209.5v5.6M21.1 203.5h12.5"/>
<path d="M21.1 209.3h12.5M21.1 215.2h12.5M33.7 203.6v5.6M33.7 209.5v5.6M33.9 203.5h14.5M33.9 209.3h14.5M33.9 215.2h14.5M48.6 203.6v5.6M48.6 209.5v5.6M48.7 203.5h16.3M48.7 209.3h16.3M48.7 215.2h16.3"/>
<path d="M65.2 203.6v5.6M65.2 209.5v5.6M65.3 203.5h16.1M65.3 209.3h16.1M65.3 215.2h16.1M81.5 203.6v5.6M81.5 209.5v5.6M81.6 215.2h14.9M82 203.6v5.6M82 209.5v5.6M82.1 203.5h14.4M82.1 209.3h14.4"/>
<path d="M96.6 203.6v5.6M96.6 209.5v5.6M96.8 203.5h16.5M96.8 209.3h16.5M96.8 215.2h16.5M113.4 203.6v5.6M113.4 209.5v5.6M113.5 203.5h13.6M113.5 209.3h13.6M113.5 215.2h13.6M127.2 203.6v5.6M127.2 209.5v5.6"/>
<path d="M127.3 203.5h13.4M127.3 209.3h13.4M127.3 215.2h13.4M140.8 203.6v5.6M140.8 209.5v5.6M141 215.2h13M141.4 203.6v5.6M141.4 209.5v5.6M141.5 203.5h12.5M141.5 209.3h12.5M154.1 203.6v5.6M154.1 209.5v5.6"/>
<path d="M154.3 203.5h15.2M154.3 209.3h15.2M154.3 215.2h15.2M169.6 203.6v5.6M169.6 209.5v5.6M169.8 203.5h14.3M169.8 209.3h14.3M169.8 215.2h14.3M184.2 203.6v5.6M184.2 209.5v5.6M184.3 203.5h14.3M184.3 209.3h14.3"/>
<path d="M184.3 215.2h14.3M198.8 203.6v5.6M198.8 209.5v5.6"/>
</g>
<text font-size="4.2" x="21" y="31.3">PAD CENTER COORDINATES</text>
<g font-size="3.6">
<text x="185.8" y="41.1">Unit: um</text>
<text x="26.4" y="61.7">1</text>
<text x="38" y="61.7">S22</text>
<text x="52.4" y="61.7">-1864</text>
<text x="69.6" y="61.7">1465</text>
<text x="87.3" y="61.7">28</text>
<text x="102.9" y="61.7">V3</text>
<text x="116.8" y="61.7">-670</text>
<text x="129.6" y="61.7">-1754</text>
<text x="145.6" y="61.7">55</text>
<text x="159.6" y="61.7">C9</text>
<text x="173" y="61.7">1864</text>
<text x="188.6" y="61.7">335</text>
<text x="26.4" y="67.6">2</text>
<text x="38" y="67.6">S21</text>
<text x="52.4" y="67.6">-1864</text>
<text x="69.6" y="67.6">1340</text>
<text x="87.3" y="67.6">29</text>
<text x="102.9" y="67.6">V4</text>
<text x="116.8" y="67.6">-520</text>
<text x="129.6" y="67.6">-1754</text>
<text x="145.6" y="67.6">56</text>
<text x="158.7" y="67.6">C10</text>
<text x="173" y="67.6">1864</text>
<text x="188.6" y="67.6">460</text>
<text x="26.4" y="73.4">3</text>
<text x="38" y="73.4">S20</text>
<text x="52.4" y="73.4">-1864</text>
<text x="69.6" y="73.4">1215</text>
<text x="87.3" y="73.4">30</text>
<text x="102.9" y="73.4">V5</text>
<text x="116.8" y="73.4">-370</text>
<text x="129.6" y="73.4">-1754</text>
<text x="145.6" y="73.4">57</text>
<text x="158.7" y="73.4">C11</text>
<text x="173" y="73.4">1864</text>
<text x="188.6" y="73.4">585</text>
<text x="26.4" y="79.2">4</text>
<text x="38" y="79.2">S19</text>
<text x="52.4" y="79.2">-1864</text>
<text x="69.6" y="79.2">1090</text>
<text x="87.3" y="79.2">31</text>
<text x="100.6" y="79.2">CLK1</text>
<text x="116.8" y="79.2">-220</text>
<text x="129.6" y="79.2">-1754</text>
<text x="145.6" y="79.2">58</text>
<text x="158.7" y="79.2">C12</text>
<text x="173" y="79.2">1864</text>
<text x="188.6" y="79.2">710</text>
<text x="26.4" y="85.1">5</text>
<text x="38" y="85.1">S18</text>
<text x="52.4" y="85.1">-1864</text>
<text x="70.6" y="85.1">965</text>
<text x="87.3" y="85.1">32</text>
<text x="100.6" y="85.1">CLK2</text>
<text x="117.8" y="85.1">-70</text>
<text x="129.6" y="85.1">-1754</text>
<text x="145.6" y="85.1">59</text>
<text x="158.7" y="85.1">C13</text>
<text x="173" y="85.1">1864</text>
<text x="188.6" y="85.1">835</text>
<text x="26.4" y="90.9">6</text>
<text x="38" y="90.9">S17</text>
<text x="52.4" y="90.9">-1864</text>
<text x="70.6" y="90.9">840</text>
<text x="87.3" y="90.9">33</text>
<text x="101.3" y="90.9">VDD</text>
<text x="118.4" y="90.9">80</text>
<text x="129.6" y="90.9">-1754</text>
<text x="145.6" y="90.9">60</text>
<text x="158.7" y="90.9">C14</text>
<text x="173" y="90.9">1864</text>
<text x="188.6" y="90.9">960</text>
<text x="26.4" y="96.8">7</text>
<text x="38" y="96.8">S16</text>
<text x="52.4" y="96.8">-1864</text>
<text x="70.6" y="96.8">715</text>
<text x="87.3" y="96.8">34</text>
<text x="103.5" y="96.8">M</text>
<text x="117.3" y="96.8">230</text>
<text x="129.6" y="96.8">-1754</text>
<text x="145.6" y="96.8">61</text>
<text x="158.7" y="96.8">C15</text>
<text x="173" y="96.8">1864</text>
<text x="187.5" y="96.8">1085</text>
<text x="26.4" y="102.6">8</text>
<text x="38" y="102.6">S15</text>
<text x="52.4" y="102.6">-1864</text>
<text x="70.6" y="102.6">590</text>
<text x="87.3" y="102.6">35</text>
<text x="103.7" y="102.6">D</text>
<text x="117.3" y="102.6">380</text>
<text x="129.6" y="102.6">-1754</text>
<text x="145.6" y="102.6">62</text>
<text x="158.7" y="102.6">C16</text>
<text x="173" y="102.6">1864</text>
<text x="187.5" y="102.6">1210</text>
<text x="26.4" y="108.5">9</text>
<text x="38" y="108.5">S14</text>
<text x="52.4" y="108.5">-1864</text>
<text x="70.6" y="108.5">465</text>
<text x="87.3" y="108.5">36</text>
<text x="102.5" y="108.5">RS</text>
<text x="117.3" y="108.5">518</text>
<text x="129.6" y="108.5">-1754</text>
<text x="145.6" y="108.5">63</text>
<text x="158.7" y="108.5">S40</text>
<text x="173" y="108.5">1864</text>
<text x="187.5" y="108.5">1341</text>
<text x="25.5" y="114.3">10</text>
<text x="38" y="114.3">S13</text>
<text x="52.4" y="114.3">-1864</text>
<text x="70.6" y="114.3">340</text>
<text x="87.3" y="114.3">37</text>
<text x="101.4" y="114.3">R/W</text>
<text x="117.3" y="114.3">642</text>
<text x="129.6" y="114.3">-1754</text>
<text x="145.6" y="114.3">64</text>
<text x="158.7" y="114.3">S39</text>
<text x="173" y="114.3">1864</text>
<text x="187.5" y="114.3">1466</text>
<text x="25.5" y="120.1">11</text>
<text x="25.5" y="126">12</text>
<text x="38" y="120.1">S12</text>
<text x="38" y="126">S11</text>
<text x="52.4" y="120.1">-1864</text>
<text x="52.4" y="126">-1864</text>
<text x="70.6" y="120.1">215</text>
<text x="71.5" y="126">90</text>
<text x="87.3" y="120.1">38</text>
<text x="87.3" y="126">39</text>
<text x="101.6" y="126">DB0</text>
<text x="103.8" y="120.1">E</text>
<text x="117.3" y="120.1">768</text>
<text x="117.3" y="126">894</text>
<text x="129.6" y="120.1">-1754</text>
<text x="129.6" y="126">-1754</text>
<text x="145.6" y="120.1">65</text>
<text x="145.6" y="126">66</text>
<text x="158.7" y="120.1">S38</text>
<text x="158.7" y="126">S37</text>
<text x="174" y="120.1">886</text>
<text x="174" y="126">760</text>
<text x="187.5" y="120.1">1754</text>
<text x="187.5" y="126">1754</text>
<text x="25.5" y="131.8">13</text>
<text x="38" y="131.8">S10</text>
<text x="52.4" y="131.8">-1864</text>
<text x="71" y="131.8">-35</text>
<text x="87.3" y="131.8">40</text>
<text x="101.6" y="131.8">DB1</text>
<text x="116.4" y="131.8">1018</text>
<text x="129.6" y="131.8">-1754</text>
<text x="145.6" y="131.8">67</text>
<text x="158.7" y="131.8">S36</text>
<text x="174" y="131.8">636</text>
<text x="187.5" y="131.8">1754</text>
<text x="25.5" y="137.7">14</text>
<text x="39" y="137.7">S9</text>
<text x="52.4" y="137.7">-1864</text>
<text x="70" y="137.7">-160</text>
<text x="87.3" y="137.7">41</text>
<text x="101.6" y="137.7">DB2</text>
<text x="116.4" y="137.7">1864</text>
<text x="129.6" y="137.7">-1488</text>
<text x="145.6" y="137.7">68</text>
<text x="158.7" y="137.7">S35</text>
<text x="174" y="137.7">510</text>
<text x="187.5" y="137.7">1754</text>
<text x="25.5" y="143.5">15</text>
<text x="39" y="143.5">S8</text>
<text x="52.4" y="143.5">-1864</text>
<text x="70" y="143.5">-285</text>
<text x="87.3" y="143.5">42</text>
<text x="101.6" y="143.5">DB3</text>
<text x="116.4" y="143.5">1864</text>
<text x="129.6" y="143.5">-1362</text>
<text x="145.6" y="143.5">69</text>
<text x="158.7" y="143.5">S34</text>
<text x="174" y="143.5">386</text>
<text x="187.5" y="143.5">1754</text>
<text x="25.5" y="149.4">16</text>
<text x="39" y="149.4">S7</text>
<text x="52.4" y="149.4">-1864</text>
<text x="70" y="149.4">-410</text>
<text x="87.3" y="149.4">43</text>
<text x="101.6" y="149.4">DB4</text>
<text x="116.4" y="149.4">1864</text>
<text x="129.6" y="149.4">-1238</text>
<text x="145.6" y="149.4">70</text>
<text x="158.7" y="149.4">S33</text>
<text x="174" y="149.4">260</text>
<text x="187.5" y="149.4">1754</text>
<text x="25.5" y="155.2">17</text>
<text x="39" y="155.2">S6</text>
<text x="52.4" y="155.2">-1864</text>
<text x="70" y="155.2">-535</text>
<text x="87.3" y="155.2">44</text>
<text x="101.6" y="155.2">DB5</text>
<text x="116.4" y="155.2">1864</text>
<text x="129.6" y="155.2">-1112</text>
<text x="145.6" y="155.2">71</text>
<text x="158.7" y="155.2">S32</text>
<text x="174" y="155.2">136</text>
<text x="187.5" y="155.2">1754</text>
<text x="25.5" y="161">18</text>
<text x="39" y="161">S5</text>
<text x="52.4" y="161">-1864</text>
<text x="70" y="161">-660</text>
<text x="87.3" y="161">45</text>
<text x="101.6" y="161">DB6</text>
<text x="116.4" y="161">1864</text>
<text x="130.6" y="161">-988</text>
<text x="145.6" y="161">72</text>
<text x="158.8" y="161">S31</text>
<text x="174.9" y="161">10</text>
<text x="187.5" y="161">1754</text>
<text x="25.5" y="166.9">19</text>
<text x="39" y="166.9">S4</text>
<text x="52.4" y="166.9">-1864</text>
<text x="70" y="166.9">-785</text>
<text x="87.3" y="166.9">46</text>
<text x="101.6" y="166.9">DB7</text>
<text x="116.4" y="166.9">1864</text>
<text x="130.6" y="166.9">-862</text>
<text x="145.6" y="166.9">73</text>
<text x="158.8" y="166.9">S30</text>
<text x="173.4" y="166.9">-114</text>
<text x="187.5" y="166.9">1754</text>
<text x="25.5" y="172.7">20</text>
<text x="39" y="172.7">S3</text>
<text x="52.4" y="172.7">-1864</text>
<text x="70" y="172.7">-910</text>
<text x="87.3" y="172.7">47</text>
<text x="102.8" y="172.7">C1</text>
<text x="116.4" y="172.7">1864</text>
<text x="130.6" y="172.7">-665</text>
<text x="145.6" y="172.7">74</text>
<text x="158.8" y="172.7">S29</text>
<text x="173.4" y="172.7">-240</text>
<text x="187.5" y="172.7">1754</text>
<text x="25.5" y="178.6">21</text>
<text x="39" y="178.6">S2</text>
<text x="52.4" y="178.6">-1864</text>
<text x="69" y="178.6">-1034</text>
<text x="87.3" y="178.6">48</text>
<text x="102.8" y="178.6">C2</text>
<text x="116.4" y="178.6">1864</text>
<text x="130.6" y="178.6">-540</text>
<text x="145.6" y="178.6">75</text>
<text x="158.8" y="178.6">S28</text>
<text x="173.4" y="178.6">-364</text>
<text x="187.5" y="178.6">1754</text>
<text x="25.5" y="184.4">22</text>
<text x="39" y="184.4">S1</text>
<text x="52.4" y="184.4">-1864</text>
<text x="69" y="184.4">-1159</text>
<text x="87.3" y="184.4">49</text>
<text x="102.8" y="184.4">C3</text>
<text x="116.4" y="184.4">1864</text>
<text x="130.6" y="184.4">-415</text>
<text x="145.6" y="184.4">76</text>
<text x="158.8" y="184.4">S27</text>
<text x="173.4" y="184.4">-490</text>
<text x="187.5" y="184.4">1754</text>
<text x="25.5" y="190.2">23</text>
<text x="37.3" y="190.2">GND</text>
<text x="52.4" y="190.2">-1864</text>
<text x="69" y="190.2">-1285</text>
<text x="87.3" y="190.2">50</text>
<text x="102.8" y="190.2">C4</text>
<text x="116.4" y="190.2">1864</text>
<text x="130.6" y="190.2">-290</text>
<text x="145.6" y="190.2">77</text>
<text x="158.8" y="190.2">S26</text>
<text x="173.4" y="190.2">-614</text>
<text x="187.5" y="190.2">1754</text>
<text x="25.5" y="196.1">24</text>
<text x="36.3" y="196.1">OSC1</text>
<text x="52.4" y="196.1">-1864</text>
<text x="69" y="196.1">-1414</text>
<text x="87.3" y="196.1">51</text>
<text x="102.8" y="196.1">C5</text>
<text x="116.4" y="196.1">1864</text>
<text x="130.6" y="196.1">-165</text>
<text x="145.6" y="196.1">78</text>
<text x="158.8" y="196.1">S25</text>
<text x="173.4" y="196.1">-740</text>
<text x="187.5" y="196.1">1754</text>
<text x="25.5" y="201.9">25</text>
<text x="36.3" y="201.9">OSC2</text>
<text x="52.4" y="201.9">-1120</text>
<text x="69" y="201.9">-1754</text>
<text x="87.3" y="201.9">52</text>
<text x="102.8" y="201.9">C6</text>
<text x="116.4" y="201.9">1864</text>
<text x="131.6" y="201.9">-40</text>
<text x="145.6" y="201.9">79</text>
<text x="158.7" y="201.9">S24</text>
<text x="173.4" y="201.9">-864</text>
<text x="187.5" y="201.9">1754</text>
<text x="25.5" y="207.8">26</text>
<text x="39" y="207.8">V1</text>
<text x="53.4" y="207.8">-970</text>
<text x="69" y="207.8">-1754</text>
<text x="87.3" y="207.8">53</text>
<text x="102.8" y="207.8">C7</text>
<text x="116.4" y="207.8">1864</text>
<text x="132.2" y="207.8">85</text>
<text x="145.6" y="207.8">80</text>
<text x="158.8" y="207.8">S23</text>
<text x="173.4" y="207.8">-989</text>
<text x="187.5" y="207.8">1754</text>
<text x="25.5" y="213.6">27</text>
<text x="39" y="213.6">V2</text>
<text x="53.4" y="213.6">-820</text>
<text x="69" y="213.6">-1754</text>
<text x="87.3" y="213.6">54</text>
<text x="102.8" y="213.6">C8</text>
<text x="116.4" y="213.6">1864</text>
<text x="131.2" y="213.6">210</text>
</g>
<g font-size="3.2">
<text x="21" y="15.8">40 SEG / 16 COM DRIVER &amp; CONTROLLER FOR DOT MATRIX LCD</text>
<text x="185.5" y="15.8">S6A0069</text>
<text x="24" y="49.9">PAD</text>
<text x="37.8" y="49.9">PAD</text>
<text x="54.4" y="49.9">COORDINATE</text>
<text x="85.9" y="49.9">PAD</text>
<text x="101.8" y="49.9">PAD</text>
<text x="116.5" y="49.9">COORDINATE</text>
<text x="144.3" y="49.9">PAD</text>
<text x="158.5" y="49.9">PAD</text>
<text x="173.5" y="49.9">COORDINATE</text>
<text x="23.3" y="55.5">NUM.</text>
<text x="36.4" y="55.5">NAME</text>
<text x="55.9" y="55.8">X</text>
<text x="72.5" y="55.8">Y</text>
<text x="85.1" y="55.5">NUM.</text>
<text x="100.3" y="55.5">NAME</text>
<text x="119.2" y="55.8">X</text>
<text x="133.1" y="55.8">Y</text>
<text x="143.4" y="55.8">NUM.</text>
<text x="157.1" y="55.8">NAME</text>
<text x="175.9" y="55.8">X</text>
<text x="190.4" y="55.8">Y</text>
<text x="197" y="266.3">5</text>
</g>
</svg>
